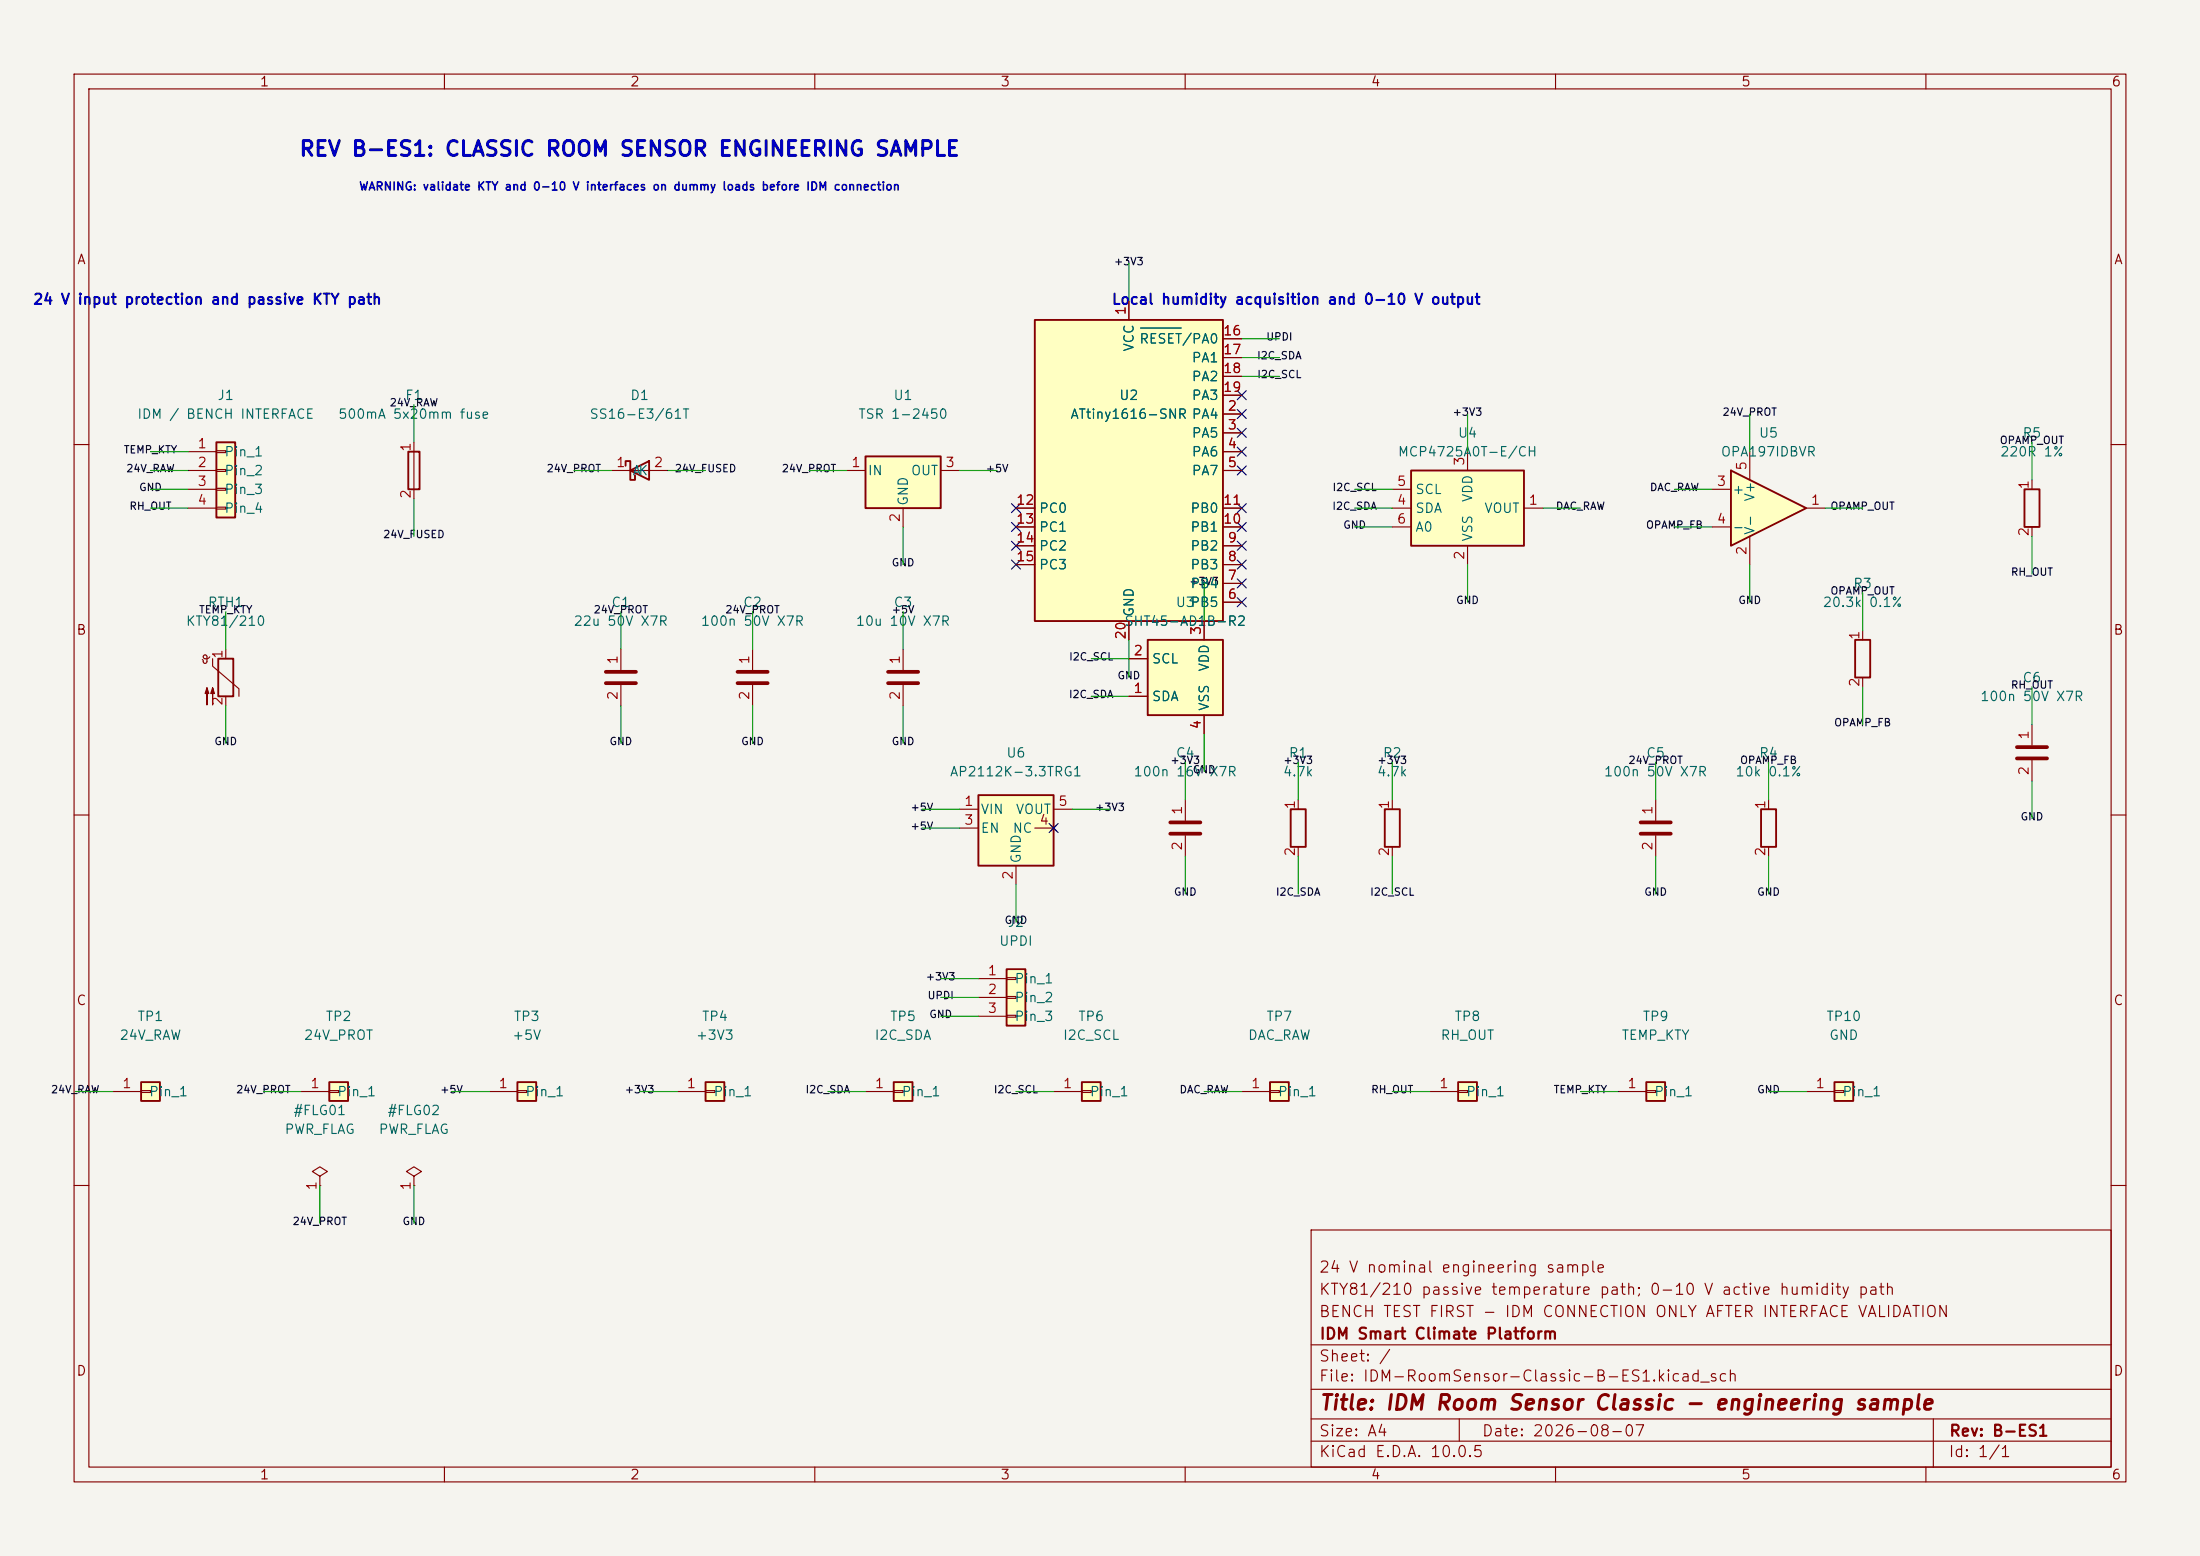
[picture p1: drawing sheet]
<svg xmlns="http://www.w3.org/2000/svg" width="297mm" height="210mm" viewBox="0 0 297 210" stroke-linecap="round" stroke-linejoin="round" font-family="sans-serif">
<path d="M0 0h297v210h-297z" fill="#f5f4ef" stroke="#f5f4ef" stroke-width=".14"/>
<g fill="none" stroke="#840000" stroke-width=".15">
<path d="M10 10h277v190h-277zM12 12h273v186h-273zM60 10v2M110 10v2M160 10v2M210 10v2M260 10v2M10 60h2M285 60h2M28.3 88.6a.44 .44 0 0 1-.5 .4 .44 .44 0 0 1-.4-.4l.3-.2 .2 .1v.9l-.1 .1h-.3l-.2-.5M28.7 88.9v1l3.6 3.1v1M30.5 87.6v1.3"/>
<path d="M30.5 94v1.3M251.5 85.1v1.3M251.5 91.4v1.3M10 110h2M160 108v2.7M160 112.8v2.8M285 110h2M10 160h2M177 166h108v32h-108zM285 160h2M60 198v2M110 198v2"/>
<path d="M160 198v2M177 194.5h108M177 191.5h108M177 187.5h108M177 181.5h108M197 191.5v3M210 198v2M260 198v2M261 191.5v6.5"/>
</g>
<g fill="#840000" stroke="#840000" stroke-width=".15">
<path d="M27.9 92.8l.3 .8h-.5l.2-.8v2.3z"/>
<path d="M28.7 92.8l.3 .8h-.6l.3-.8v2.3z"/>
</g>
<path d="M29.5 88.9h2v5.1h-2zM250.4 86.4h2.1v5h-2.1z" fill="none" stroke="#840000" stroke-width=".25"/>
<path d="M158 111h4.1M158 112.5h4.1" fill="none" stroke="#840000" stroke-width=".51"/>
<path d="M116.8 61.6h10.2v7h-10.2z" fill="#ffffc2"/>
<path d="M116.8 61.6h10.2v7h-10.2z" fill="none" stroke="#840000" stroke-width=".25"/>
<path d="M114.3 63.5h2.5M121.9 68.6v2.5M127 63.5h2.5" fill="none" stroke="#840000" stroke-width=".15"/>
<path d="M29.2 59.7h2.5v10.2h-2.5z" fill="#ffffc2"/>
<path d="M29.2 59.7h2.5v10.2h-2.5z" fill="none" stroke="#840000" stroke-width=".25"/>
<path d="M25.4 61h3.8M25.4 63.5h3.8M25.4 66h3.8M25.4 68.6h3.8M29.2 60.8h1.3v.3h-1.3zM29.2 63.4h1.3v.2h-1.3zM29.2 65.9h1.3v.3h-1.3zM29.2 68.5h1.3v.2h-1.3z" fill="none" stroke="#840000" stroke-width=".15"/>
<path d="M154.9 86.4h10.2v10.1h-10.2z" fill="#ffffc2"/>
<path d="M273.3 66h2v5.1h-2zM154.9 86.4h10.2v10.1h-10.2zM174.2 109.2h2.1v5.1h-2.1zM186.9 109.2h2.1v5.1h-2.1z" fill="none" stroke="#840000" stroke-width=".25"/>
<path d="M274.3 64.8v1.2M274.3 71.1v1.3M152.4 94h2.5M152.4 88.9h2.5M162.6 83.8v2.6M162.6 96.5v2.6M175.3 108v1.2M175.3 114.3v1.3M188 108v1.2M188 114.3v1.3" fill="none" stroke="#840000" stroke-width=".15"/>
<path d="M233.7 63.5l10.1 5.1-10.1 5.1z" fill="#ffffc2"/>
<path d="M55.1 61h1.5v5h-1.5zM233.7 63.5l10.1 5.1-10.1 5.1z" fill="none" stroke="#840000" stroke-width=".25"/>
<path d="M55.9 59.7v7.6M231.1 66h2.6M231.1 71.1h2.6M236.2 61v3.8M236.2 72.4v3.8M243.8 68.6h2.6M83.8 87.6v2.8M83.8 92.5v2.8M101.6 87.6v2.8M101.6 92.5v2.8M55.9 158.8l1-.7-1-.6-1 .6 1 .7v1.2M55.9 160h.1" fill="none" stroke="#840000" stroke-width=".15"/>
<path d="M81.8 90.7h4.1M81.8 92.2h4.1M99.6 90.7h4M99.6 92.2h4" fill="none" stroke="#840000" stroke-width=".51"/>
<path d="M222.2 146.1h2.6v2.5h-2.6z" fill="#ffffc2"/>
<path d="M222.2 146.1h2.6v2.5h-2.6z" fill="none" stroke="#840000" stroke-width=".25"/>
<path d="M274.3 97.8v2.8M274.3 102.6v2.8M218.4 147.3h3.8M222.2 147.2h1.3v.2h-1.3z" fill="none" stroke="#840000" stroke-width=".15"/>
<path d="M272.3 100.8h4.1M272.3 102.4h4.1" fill="none" stroke="#840000" stroke-width=".51"/>
<path d="M247.6 146.1h2.6v2.5h-2.6z" fill="#ffffc2"/>
<path d="M84.5 62.9v-.7h.6v2.6h.6v-.7M85.1 63.5l2.5-1.3v2.6zM237.7 109.2h2.1v5.1h-2.1zM247.6 146.1h2.6v2.5h-2.6z" fill="none" stroke="#840000" stroke-width=".25"/>
<path d="M82.5 63.5h7.7M223.5 108v2.7M223.5 112.8v2.8M238.8 108v1.2M238.8 114.3v1.3M243.8 147.3h3.8M247.6 147.2h1.3v.2h-1.3z" fill="none" stroke="#840000" stroke-width=".15"/>
<path d="M221.5 111h4.1M221.5 112.5h4.1" fill="none" stroke="#840000" stroke-width=".51"/>
<path d="M190.5 63.5h15.2v10.2h-15.2z" fill="#ffffc2"/>
<path d="M190.5 63.5h15.2v10.2h-15.2z" fill="none" stroke="#840000" stroke-width=".25"/>
<path d="M188 68.6h2.5M188 66h2.5M188 71.1h2.5M198.1 61v2.5M198.1 73.7v2.5M205.7 68.6h2.6" fill="none" stroke="#840000" stroke-width=".15"/>
<path d="M196.8 146.1h2.6v2.5h-2.6z" fill="#ffffc2"/>
<path d="M196.8 146.1h2.6v2.5h-2.6z" fill="none" stroke="#840000" stroke-width=".25"/>
<path d="M193 147.3h3.8M196.8 147.2h1.3v.2h-1.3z" fill="none" stroke="#840000" stroke-width=".15"/>
<path d="M132.1 107.3h10.1v9.5h-10.1z" fill="#ffffc2"/>
<path d="M132.1 107.3h10.1v9.5h-10.1z" fill="none" stroke="#840000" stroke-width=".25"/>
<path d="M129.5 109.2h2.6M129.5 111.8h2.6M137.2 116.8v2.6M139.7 111.8h2.5M141.9 111.4l.7 .7M142.2 109.2h2.6M142.6 111.4l-.7 .7" fill="none" stroke="#840000" stroke-width=".15"/>
<path d="M120.6 146.1h2.6v2.5h-2.6z" fill="#ffffc2"/>
<path d="M120.6 146.1h2.6v2.5h-2.6z" fill="none" stroke="#840000" stroke-width=".25"/>
<path d="M121.9 87.6v2.8M121.9 92.5v2.8M116.8 147.3h3.8M120.6 147.2h1.3v.2h-1.3z" fill="none" stroke="#840000" stroke-width=".15"/>
<path d="M119.9 90.7h4.1M119.9 92.2h4.1" fill="none" stroke="#840000" stroke-width=".51"/>
<path d="M135.9 130.8h2.5v7.6h-2.5z" fill="#ffffc2"/>
<path d="M135.9 130.8h2.5v7.6h-2.5z" fill="none" stroke="#840000" stroke-width=".25"/>
<path d="M132.1 132.1h3.8M132.1 134.6h3.8M132.1 137.2h3.8M135.9 132h1.3v.2h-1.3zM135.9 134.5h1.3v.2h-1.3zM135.9 137h1.3v.3h-1.3z" fill="none" stroke="#840000" stroke-width=".15"/>
<path d="M95.2 146.1h2.6v2.5h-2.6z" fill="#ffffc2"/>
<path d="M95.2 146.1h2.6v2.5h-2.6z" fill="none" stroke="#840000" stroke-width=".25"/>
<path d="M91.4 147.3h3.8M95.2 147.2h1.3v.2h-1.3z" fill="none" stroke="#840000" stroke-width=".15"/>
<path d="M171.4 146.1h2.6v2.5h-2.6z" fill="#ffffc2"/>
<path d="M171.4 146.1h2.6v2.5h-2.6z" fill="none" stroke="#840000" stroke-width=".25"/>
<path d="M167.6 147.3h3.8M171.4 147.2h1.3v.2h-1.3z" fill="none" stroke="#840000" stroke-width=".15"/>
<path d="M146 146.1h2.6v2.5h-2.6z" fill="#ffffc2"/>
<path d="M146 146.1h2.6v2.5h-2.6z" fill="none" stroke="#840000" stroke-width=".25"/>
<path d="M142.2 147.3h3.8M146 147.2h1.3v.2h-1.3z" fill="none" stroke="#840000" stroke-width=".15"/>
<path d="M139.7 43.2h25.4v40.6h-25.4z" fill="#ffffc2"/>
<path d="M139.7 43.2h25.4v40.6h-25.4z" fill="none" stroke="#840000" stroke-width=".25"/>
<g fill="none" stroke="#840000" stroke-width=".15">
<path d="M152.4 40.6v2.6M165.1 55.9h2.5M165.1 58.4h2.5M165.1 45.7h2.5M165.1 48.3h2.5M165.1 50.8h2.5M165.1 53.3h2.5M137.2 76.2h2.5M137.2 73.7h2.5M137.2 71.1h2.5M137.2 68.6h2.5M165.1 61h2.5"/>
<path d="M165.1 63.5h2.5M165.1 78.7h2.5M165.1 76.2h2.5M165.1 73.7h2.5M165.1 71.1h2.5M165.1 68.6h2.5M152.4 83.8v2.6M165.1 81.3h2.5"/>
</g>
<path d="M154 44.3h5.5" fill="none" stroke="#006464" stroke-width=".15"/>
<path d="M44.4 146.1h2.6v2.5h-2.6z" fill="#ffffc2"/>
<path d="M44.4 146.1h2.6v2.5h-2.6z" fill="none" stroke="#840000" stroke-width=".25"/>
<path d="M40.6 147.3h3.8M43.2 158.8l1-.7-1-.6-1 .6 1 .7v1.2M44.4 147.2h1.3v.2h-1.3zM43.2 160h.1" fill="none" stroke="#840000" stroke-width=".15"/>
<path d="M19 146.1h2.6v2.5h-2.6z" fill="#ffffc2"/>
<path d="M19 146.1h2.6v2.5h-2.6z" fill="none" stroke="#840000" stroke-width=".25"/>
<path d="M15.2 147.3h3.8M19 147.2h1.3v.2h-1.3z" fill="none" stroke="#840000" stroke-width=".15"/>
<path d="M69.8 146.1h2.6v2.5h-2.6z" fill="#ffffc2"/>
<path d="M69.8 146.1h2.6v2.5h-2.6z" fill="none" stroke="#840000" stroke-width=".25"/>
<g fill="none" stroke="#840000" stroke-width=".15">
<path d="M152.4 40.6v2.6M165.1 55.9h2.5M165.1 58.4h2.5M165.1 45.7h2.5M165.1 48.3h2.5M165.1 50.8h2.5M165.1 53.3h2.5M137.2 76.2h2.5M137.2 73.7h2.5M137.2 71.1h2.5M137.2 68.6h2.5M165.1 61h2.5"/>
<path d="M165.1 63.5h2.5M165.1 78.7h2.5M165.1 76.2h2.5M165.1 73.7h2.5M165.1 71.1h2.5M165.1 68.6h2.5M152.4 94h2.5M152.4 88.9h2.5M152.4 83.8v2.6M162.6 83.8v2.6M162.6 96.5v2.6M165.1 81.3h2.5"/>
<path d="M66 147.3h3.8M69.8 147.2h1.3v.2h-1.3z"/>
</g>
<g fill="none" stroke="#009600" stroke-width=".15">
<path d="M152.4 35.6v5M55.9 54.6v5.1M167.6 45.7h5.1M167.6 50.8h5.1M167.6 48.3h5.1M198.1 55.9v5.1M236.2 55.9v5.1M274.3 59.7v5.1M20.3 61h5.1M20.3 63.5h5.1M20.3 66h5.1M20.3 68.6h5.1"/>
<path d="M55.9 67.3v5.1M77.5 63.5h5M90.2 63.5h5M109.2 63.5h5.1M121.9 71.1v5.1M129.5 63.5h5.1M162.6 78.7v5.1M182.9 66h5.1M182.9 68.6h5.1M182.9 71.1h5.1M198.1 76.2v5.1M208.3 68.6h5.1"/>
<path d="M226.1 66h5M226.1 71.1h5M236.2 76.2v5.1M246.4 68.6h5.1M274.3 72.4v5.1M30.5 82.6v5M30.5 95.3v5M83.8 82.6v5M83.8 95.3v5M101.6 82.6v5M101.6 95.3v5M121.9 82.6v5"/>
<path d="M121.9 95.3v5M147.3 94h5.1M147.3 88.9h5.1M152.4 86.4v5M162.6 99.1v5M251.5 80v5.1M251.5 92.7v5.1M274.3 92.7v5.1M124.5 109.2h5M124.5 111.8h5M137.2 119.4v5.1M144.8 109.2h5.1"/>
<path d="M160 102.9v5.1M160 115.6v5.1M175.3 102.9v5.1M175.3 115.6v5.1M188 102.9v5.1M188 115.6v5.1M223.5 102.9v5.1M223.5 115.6v5.1M238.8 102.9v5.1M238.8 115.6v5.1M274.3 105.4v5.1M127 137.2h5.1"/>
<path d="M127 134.6h5.1M127 132.1h5.1M10.2 147.3h5M35.6 147.3h5M61 147.3h5M86.4 147.3h5M111.8 147.3h5M137.2 147.3h5M162.6 147.3h5M188 147.3h5M213.4 147.3h5M238.8 147.3h5"/>
<path d="M43.2 160v5.1M55.9 160v5.1"/>
</g>
<g fill="none" stroke="#000084" stroke-width=".15">
<path d="M167 55.3l1.2 1.2M167 57.8l1.2 1.2M167 52.7l1.2 1.2M168.2 55.3l-1.2 1.2M168.2 57.8l-1.2 1.2M168.2 52.7l-1.2 1.2M136.6 68l1.2 1.2M136.6 75.6l1.2 1.2M136.6 73.1l1.2 1.2M136.6 70.5l1.2 1.2M137.8 68l-1.2 1.2M137.8 75.6l-1.2 1.2"/>
<path d="M137.8 73.1l-1.2 1.2M137.8 70.5l-1.2 1.2M167 68l1.2 1.2M167 70.5l1.2 1.2M167 78.1l1.2 1.2M167 75.6l1.2 1.2M167 62.9l1.2 1.2M167 60.4l1.2 1.2M167 73.1l1.2 1.2M168.2 68l-1.2 1.2M168.2 70.5l-1.2 1.2M168.2 78.1l-1.2 1.2"/>
<path d="M168.2 75.6l-1.2 1.2M168.2 62.9l-1.2 1.2M168.2 60.4l-1.2 1.2M168.2 73.1l-1.2 1.2M167 80.7l1.2 1.2M168.2 80.7l-1.2 1.2M141.6 111.2l1.2 1.2M142.8 111.2l-1.2 1.2"/>
</g>
<path d="M154 44.3h5.5" fill="none" stroke="#006464" stroke-width=".15"/>
<text font-size="2" fill="#0000c2" x="40.3" y="21.6">REV B-ES1: CLASSIC ROOM SENSOR ENGINEERING SAMPLE</text>
<text font-size="2" fill="#840000" x="178" y="190.8">Title: IDM Room Sensor Classic - engineering sample</text>
<g font-size="1.5" fill="#840000">
<text x="178" y="172.1">24 V nominal engineering sample</text>
<text x="178" y="178.1">BENCH TEST FIRST - IDM CONNECTION ONLY AFTER INTERFACE VALIDATION</text>
<text x="178" y="175.1">KTY81/210 passive temperature path; 0-10 V active humidity path</text>
<text x="178" y="184.1">Sheet: /</text>
<text x="178" y="181.1">IDM Smart Climate Platform</text>
<text x="178" y="186.8">File: IDM-RoomSensor-Classic-B-ES1.kicad_sch</text>
<text x="178" y="197">KiCad E.D.A. 10.0.5</text>
<text x="178" y="194.2">Size: A4</text>
<text x="200" y="194.2">Date: 2026-08-07</text>
<text x="263" y="197">Id: 1/1</text>
<text x="263" y="194.2">Rev: B-ES1</text>
</g>
<g font-size="1.4" fill="#0000c2">
<text x="4.4" y="41.4">24 V</text>
<text x="10.4" y="41.4">input protection and passive KTY path</text>
<text x="150" y="41.4">Local humidity acquisition and 0-10 V output</text>
</g>
<g font-size="1.3" fill="#840000">
<text x="35" y="12">1</text>
<text x="85" y="12">2</text>
<text x="135" y="12">3</text>
<text x="185" y="12">4</text>
<text x="235" y="12">5</text>
<text x="285" y="12">6</text>
<text x="10.3" y="36">A</text>
<text x="285.3" y="36">A</text>
<text x="10.2" y="86">B</text>
<text x="285.2" y="86">B</text>
<text x="10.2" y="136">C</text>
<text x="285.2" y="136">C</text>
<text x="10.2" y="186">D</text>
<text x="285.2" y="186">D</text>
<text x="35" y="200">1</text>
<text x="85" y="200">2</text>
<text x="135" y="200">3</text>
<text x="185" y="200">4</text>
<text x="235" y="200">5</text>
<text x="285" y="200">6</text>
</g>
<g font-size="1.3" fill="#a90000">
<text x="152.3" y="42.6" transform="rotate(-90 152.3 42.6)">1</text>
<text x="165" y="45.6">16</text>
<text x="165" y="48.1">17</text>
<text x="165" y="50.7">18</text>
<text x="165" y="53.2">19</text>
<text x="165.6" y="55.7">2</text>
<text x="165.6" y="58.3">3</text>
<text x="26.6" y="60.8">1</text>
<text x="26.6" y="63.4">2</text>
<text x="26.6" y="65.9">3</text>
<text x="55.7" y="61.1" transform="rotate(-90 55.7 61.1)">1</text>
<text x="83.1" y="63.4">1</text>
<text x="88.2" y="63.4">2</text>
<text x="114.8" y="63.4">1</text>
<text x="127.5" y="63.4">3</text>
<text x="165.6" y="60.8">4</text>
<text x="165.6" y="63.4">5</text>
<text x="188.5" y="65.9">5</text>
<text x="198" y="63" transform="rotate(-90 198 63)">3</text>
<text x="231.7" y="65.9">3</text>
<text x="236.1" y="63.6" transform="rotate(-90 236.1 63.6)">5</text>
<text x="26.6" y="68.4">4</text>
<text x="55.7" y="67.4" transform="rotate(-90 55.7 67.4)">2</text>
<text x="121.8" y="70.6" transform="rotate(-90 121.8 70.6)">2</text>
<text x="137.1" y="68.4">12</text>
<text x="137.1" y="71">13</text>
<text x="165" y="71">10</text>
<text x="165" y="68.4">11</text>
<text x="188.5" y="68.4">4</text>
<text x="188.5" y="71">6</text>
<text x="206.3" y="68.4">1</text>
<text x="231.7" y="71">4</text>
<text x="244.4" y="68.4">1</text>
<text x="274.2" y="66.1" transform="rotate(-90 274.2 66.1)">1</text>
<text x="137.1" y="73.5">14</text>
<text x="137.1" y="76.1">15</text>
<text x="165.6" y="76.1">8</text>
<text x="165.6" y="73.5">9</text>
<text x="198" y="75.7" transform="rotate(-90 198 75.7)">2</text>
<text x="236.1" y="75" transform="rotate(-90 236.1 75)">2</text>
<text x="274.2" y="72.5" transform="rotate(-90 274.2 72.5)">2</text>
<text x="165.6" y="81.1">6</text>
<text x="165.6" y="78.6">7</text>
<text x="30.3" y="89" transform="rotate(-90 30.3 89)">1</text>
<text x="83.7" y="89.8" transform="rotate(-90 83.7 89.8)">1</text>
<text x="101.5" y="89.8" transform="rotate(-90 101.5 89.8)">1</text>
<text x="121.8" y="89.8" transform="rotate(-90 121.8 89.8)">1</text>
<text x="152.3" y="86.4" transform="rotate(-90 152.3 86.4)">20</text>
<text x="152.9" y="88.8">2</text>
<text x="162.4" y="85.8" transform="rotate(-90 162.4 85.8)">3</text>
<text x="251.3" y="86.5" transform="rotate(-90 251.3 86.5)">1</text>
<text x="30.3" y="95.3" transform="rotate(-90 30.3 95.3)">2</text>
<text x="83.7" y="94.6" transform="rotate(-90 83.7 94.6)">2</text>
<text x="101.5" y="94.6" transform="rotate(-90 101.5 94.6)">2</text>
<text x="121.8" y="94.6" transform="rotate(-90 121.8 94.6)">2</text>
<text x="152.9" y="93.8">1</text>
<text x="251.3" y="92.8" transform="rotate(-90 251.3 92.8)">2</text>
<text x="162.4" y="98.5" transform="rotate(-90 162.4 98.5)">4</text>
<text x="274.2" y="99.9" transform="rotate(-90 274.2 99.9)">1</text>
<text x="274.2" y="104.7" transform="rotate(-90 274.2 104.7)">2</text>
<text x="130.1" y="109.1">1</text>
<text x="130.1" y="111.6">3</text>
<text x="140.2" y="111.6">4</text>
<text x="142.8" y="109.1">5</text>
<text x="159.9" y="110.1" transform="rotate(-90 159.9 110.1)">1</text>
<text x="175.1" y="109.3" transform="rotate(-90 175.1 109.3)">1</text>
<text x="187.8" y="109.3" transform="rotate(-90 187.8 109.3)">1</text>
<text x="223.4" y="110.1" transform="rotate(-90 223.4 110.1)">1</text>
<text x="238.6" y="109.3" transform="rotate(-90 238.6 109.3)">1</text>
<text x="137" y="118.8" transform="rotate(-90 137 118.8)">2</text>
<text x="159.9" y="114.9" transform="rotate(-90 159.9 114.9)">2</text>
<text x="175.1" y="115.7" transform="rotate(-90 175.1 115.7)">2</text>
<text x="187.8" y="115.7" transform="rotate(-90 187.8 115.7)">2</text>
<text x="223.4" y="114.9" transform="rotate(-90 223.4 114.9)">2</text>
<text x="238.6" y="115.7" transform="rotate(-90 238.6 115.7)">2</text>
<text x="133.3" y="131.9">1</text>
<text x="133.3" y="134.5">2</text>
<text x="133.3" y="137">3</text>
<text x="16.4" y="147.2">1</text>
<text x="41.8" y="147.2">1</text>
<text x="67.2" y="147.2">1</text>
<text x="92.6" y="147.2">1</text>
<text x="118" y="147.2">1</text>
<text x="143.4" y="147.2">1</text>
<text x="168.8" y="147.2">1</text>
<text x="194.2" y="147.2">1</text>
<text x="219.6" y="147.2">1</text>
<text x="245" y="147.2">1</text>
<text x="43" y="160.8" transform="rotate(-90 43 160.8)">1</text>
<text x="55.7" y="160.8" transform="rotate(-90 55.7 160.8)">1</text>
</g>
<g font-size="1.3" fill="#006464">
<text x="153.4" y="47.5" transform="rotate(-90 153.4 47.5)">VCC</text>
<text x="153.7" y="46.7">RESET/PA0</text>
<text x="160.8" y="49.2">PA1</text>
<text x="160.8" y="51.8">PA2</text>
<text x="18.4" y="56.8">IDM / BENCH INTERFACE</text>
<text x="29.3" y="54.3">J1</text>
<text x="45.6" y="56.8">500mA 5x20mm fuse</text>
<text x="54.6" y="54.3">F1</text>
<text x="79.5" y="56.8">SS16-E3/61T</text>
<text x="85" y="54.3">D1</text>
<text x="115.8" y="56.8">TSR 1-2450</text>
<text x="120.5" y="54.3">U1</text>
<text x="144.4" y="56.8">ATtiny1616-SNR PA4</text>
<text x="151" y="54.3">U2</text>
<text x="160.8" y="59.4">PA5</text>
<text x="160.8" y="54.3">PA3</text>
<text x="196.7" y="59.4">U4</text>
<text x="237.4" y="59.4">U5</text>
<text x="273" y="59.4">R5</text>
<text x="30.2" y="61.9">Pin_1</text>
<text x="30.2" y="64.5">Pin_2</text>
<text x="85.3" y="64.5">AK</text>
<text x="117.1" y="64.5">IN</text>
<text x="122.9" y="64.5">OUT</text>
<text x="160.8" y="61.9">PA6</text>
<text x="160.8" y="64.5">PA7</text>
<text x="188.6" y="61.9">MCP4725A0T-E/CH</text>
<text x="232.2" y="61.9">OPA197IDBVR</text>
<text x="269.9" y="61.9">220R 1%</text>
<text x="30.2" y="67">Pin_3</text>
<text x="30.2" y="69.5">Pin_4</text>
<text x="122.9" y="68.4" transform="rotate(-90 122.9 68.4)">GND</text>
<text x="140.2" y="69.5">PC0</text>
<text x="160.6" y="69.5">PB0</text>
<text x="191" y="69.5">SDA</text>
<text x="191" y="67">SCL</text>
<text x="199.1" y="67.9" transform="rotate(-90 199.1 67.9)">VDD</text>
<text x="200.3" y="69.5">VOUT</text>
<text x="233.8" y="67">+</text>
<text x="237.2" y="67.8" transform="rotate(-90 237.2 67.8)">V+</text>
<text x="140.2" y="72.1">PC1</text>
<text x="140.2" y="74.6">PC2</text>
<text x="140.2" y="77.2">PC3</text>
<text x="160.6" y="77.2">PB3</text>
<text x="160.6" y="74.6">PB2</text>
<text x="160.6" y="72.1">PB1</text>
<text x="191" y="72.1">A0</text>
<text x="199.1" y="73.2" transform="rotate(-90 199.1 73.2)">VSS</text>
<text x="233.8" y="72.1">-</text>
<text x="237.2" y="72.3" transform="rotate(-90 237.2 72.3)">V-</text>
<text x="28" y="82.2">RTH1</text>
<text x="82.5" y="82.2">C1</text>
<text x="100.2" y="82.2">C2</text>
<text x="120.6" y="82.2">C3</text>
<text x="153.4" y="83.3" transform="rotate(-90 153.4 83.3)">GND</text>
<text x="158.6" y="82.2">U3</text>
<text x="160.6" y="82.2">PB5</text>
<text x="160.6" y="79.7">PB4</text>
<text x="246" y="82.2">20.3k</text>
<text x="250.1" y="79.7">R3</text>
<text x="252.2" y="82.2">0.1%</text>
<text x="25" y="84.8">KTY81/210</text>
<text x="77.3" y="84.8">22u 50V X7R</text>
<text x="94.5" y="84.8">100n 50V X7R</text>
<text x="115.4" y="84.8">10u 10V X7R</text>
<text x="151.7" y="84.8">SHT45-AD1B-R2</text>
<text x="155.4" y="89.9">SCL</text>
<text x="155.4" y="94.9">SDA</text>
<text x="163.5" y="90.7" transform="rotate(-90 163.5 90.7)">VDD</text>
<text x="267.2" y="94.9">100n 50V X7R</text>
<text x="273" y="92.4">C6</text>
<text x="163.5" y="96" transform="rotate(-90 163.5 96)">VSS</text>
<text x="128.1" y="105.1">AP2112K-3.3TRG1</text>
<text x="135.8" y="102.6">U6</text>
<text x="152.9" y="105.1">100n 16V X7R</text>
<text x="158.7" y="102.6">C4</text>
<text x="173.1" y="105.1">4.7k</text>
<text x="173.9" y="102.6">R1</text>
<text x="185.8" y="105.1">4.7k</text>
<text x="186.6" y="102.6">R2</text>
<text x="216.4" y="105.1">100n 50V X7R</text>
<text x="222.2" y="102.6">C5</text>
<text x="234.2" y="105.1">10k 0.1%</text>
<text x="237.4" y="102.6">R4</text>
<text x="132.3" y="110.2">VIN</text>
<text x="132.3" y="112.7">EN</text>
<text x="136.6" y="112.7">NC</text>
<text x="137" y="110.2">VOUT</text>
<text x="138.1" y="116.6" transform="rotate(-90 138.1 116.6)">GND</text>
<text x="135.9" y="125.4">J2</text>
<text x="134.8" y="128">UPDI</text>
<text x="136.9" y="133">Pin_1</text>
<text x="136.9" y="135.6">Pin_2</text>
<text x="16.1" y="140.7">24V_RAW</text>
<text x="18.5" y="138.1">TP1</text>
<text x="40.9" y="140.7">24V_PROT</text>
<text x="43.9" y="138.1">TP2</text>
<text x="69.1" y="140.7">+5V</text>
<text x="69.3" y="138.1">TP3</text>
<text x="93.9" y="140.7">+3V3</text>
<text x="94.7" y="138.1">TP4</text>
<text x="118" y="140.7">I2C_SDA</text>
<text x="120.1" y="138.1">TP5</text>
<text x="136.9" y="138.1">Pin_3</text>
<text x="143.4" y="140.7">I2C_SCL</text>
<text x="145.5" y="138.1">TP6</text>
<text x="168.4" y="140.7">DAC_RAW</text>
<text x="170.9" y="138.1">TP7</text>
<text x="194.4" y="140.7">RH_OUT</text>
<text x="196.3" y="138.1">TP8</text>
<text x="218.8" y="140.7">TEMP_KTY</text>
<text x="221.7" y="138.1">TP9</text>
<text x="246.5" y="138.1">TP10</text>
<text x="246.9" y="140.7">GND</text>
<text x="20" y="148.3">Pin_1</text>
<text x="45.4" y="148.3">Pin_1</text>
<text x="70.8" y="148.3">Pin_1</text>
<text x="96.2" y="148.3">Pin_1</text>
<text x="121.6" y="148.3">Pin_1</text>
<text x="147" y="148.3">Pin_1</text>
<text x="172.4" y="148.3">Pin_1</text>
<text x="197.8" y="148.3">Pin_1</text>
<text x="223.2" y="148.3">Pin_1</text>
<text x="248.6" y="148.3">Pin_1</text>
<text x="38.3" y="153.4">PWR_FLAG</text>
<text x="39.5" y="150.8">#FLG01</text>
<text x="51" y="153.4">PWR_FLAG</text>
<text x="52.2" y="150.8">#FLG02</text>
</g>
<text font-size="1.1" fill="#0000c2" x="48.4" y="26">WARNING: validate KTY and 0-10 V interfaces on dummy loads before IDM connection</text>
<g font-size="1" fill="#0f0f0f">
<text x="150.3" y="36">+3V3</text>
<text x="170.9" y="46.2">UPDI</text>
<text x="169.6" y="48.7">I2C_SDA</text>
<text x="169.6" y="51.3">I2C_SCL</text>
<text x="52.5" y="55.1">24V_RAW</text>
<text x="196" y="56.4">+3V3</text>
<text x="232.5" y="56.4">24V_PROT</text>
<text x="16.6" y="61.4">TEMP_KTY</text>
<text x="17" y="64">24V_RAW</text>
<text x="73.7" y="64">24V_PROT</text>
<text x="91" y="64">24V_FUSED</text>
<text x="105.5" y="64">24V_PROT</text>
<text x="133" y="64">+5V</text>
<text x="269.9" y="60.2">OPAMP_OUT</text>
<text x="17.4" y="69.1">RH_OUT</text>
<text x="18.7" y="66.5">GND</text>
<text x="179.8" y="69.1">I2C_SDA</text>
<text x="179.8" y="66.5">I2C_SCL</text>
<text x="181.3" y="71.6">GND</text>
<text x="210" y="69.1">DAC_RAW</text>
<text x="222.1" y="71.6">OPAMP_FB</text>
<text x="222.7" y="66.5">DAC_RAW</text>
<text x="247" y="69.1">OPAMP_OUT</text>
<text x="51.6" y="72.9">24V_FUSED</text>
<text x="120.3" y="76.7">GND</text>
<text x="271.4" y="78">RH_OUT</text>
<text x="26.8" y="83">TEMP_KTY</text>
<text x="80.1" y="83">24V_PROT</text>
<text x="97.8" y="83">24V_PROT</text>
<text x="120.3" y="83">+5V</text>
<text x="160.5" y="79.2">+3V3</text>
<text x="196.5" y="81.8">GND</text>
<text x="234.6" y="81.8">GND</text>
<text x="247" y="80.5">OPAMP_OUT</text>
<text x="144.2" y="89.4">I2C_SCL</text>
<text x="144.2" y="94.5">I2C_SDA</text>
<text x="150.8" y="91.9">GND</text>
<text x="271.4" y="93.2">RH_OUT</text>
<text x="28.9" y="100.8">GND</text>
<text x="82.2" y="100.8">GND</text>
<text x="100" y="100.8">GND</text>
<text x="120.3" y="100.8">GND</text>
<text x="247.5" y="98.3">OPAMP_FB</text>
<text x="157.9" y="103.4">+3V3</text>
<text x="160.9" y="104.6">GND</text>
<text x="173.2" y="103.4">+3V3</text>
<text x="185.9" y="103.4">+3V3</text>
<text x="219.8" y="103.4">24V_PROT</text>
<text x="234.8" y="103.4">OPAMP_FB</text>
<text x="122.8" y="109.7">+5V</text>
<text x="122.8" y="112.2">+5V</text>
<text x="147.8" y="109.7">+3V3</text>
<text x="272.7" y="111">GND</text>
<text x="135.5" y="124.9">GND</text>
<text x="158.4" y="121.1">GND</text>
<text x="172.2" y="121.1">I2C_SDA</text>
<text x="184.9" y="121.1">I2C_SCL</text>
<text x="221.9" y="121.1">GND</text>
<text x="237.1" y="121.1">GND</text>
<text x="124.9" y="132.6">+3V3</text>
<text x="125.1" y="135.1">UPDI</text>
<text x="125.4" y="137.6">GND</text>
<text x="6.8" y="147.8">24V_RAW</text>
<text x="31.8" y="147.8">24V_PROT</text>
<text x="59.3" y="147.8">+5V</text>
<text x="84.3" y="147.8">+3V3</text>
<text x="108.7" y="147.8">I2C_SDA</text>
<text x="134.1" y="147.8">I2C_SCL</text>
<text x="159.2" y="147.8">DAC_RAW</text>
<text x="185" y="147.8">RH_OUT</text>
<text x="209.7" y="147.8">TEMP_KTY</text>
<text x="237.1" y="147.8">GND</text>
<text x="39.4" y="165.6">24V_PROT</text>
<text x="54.3" y="165.6">GND</text>
</g>
</svg>
